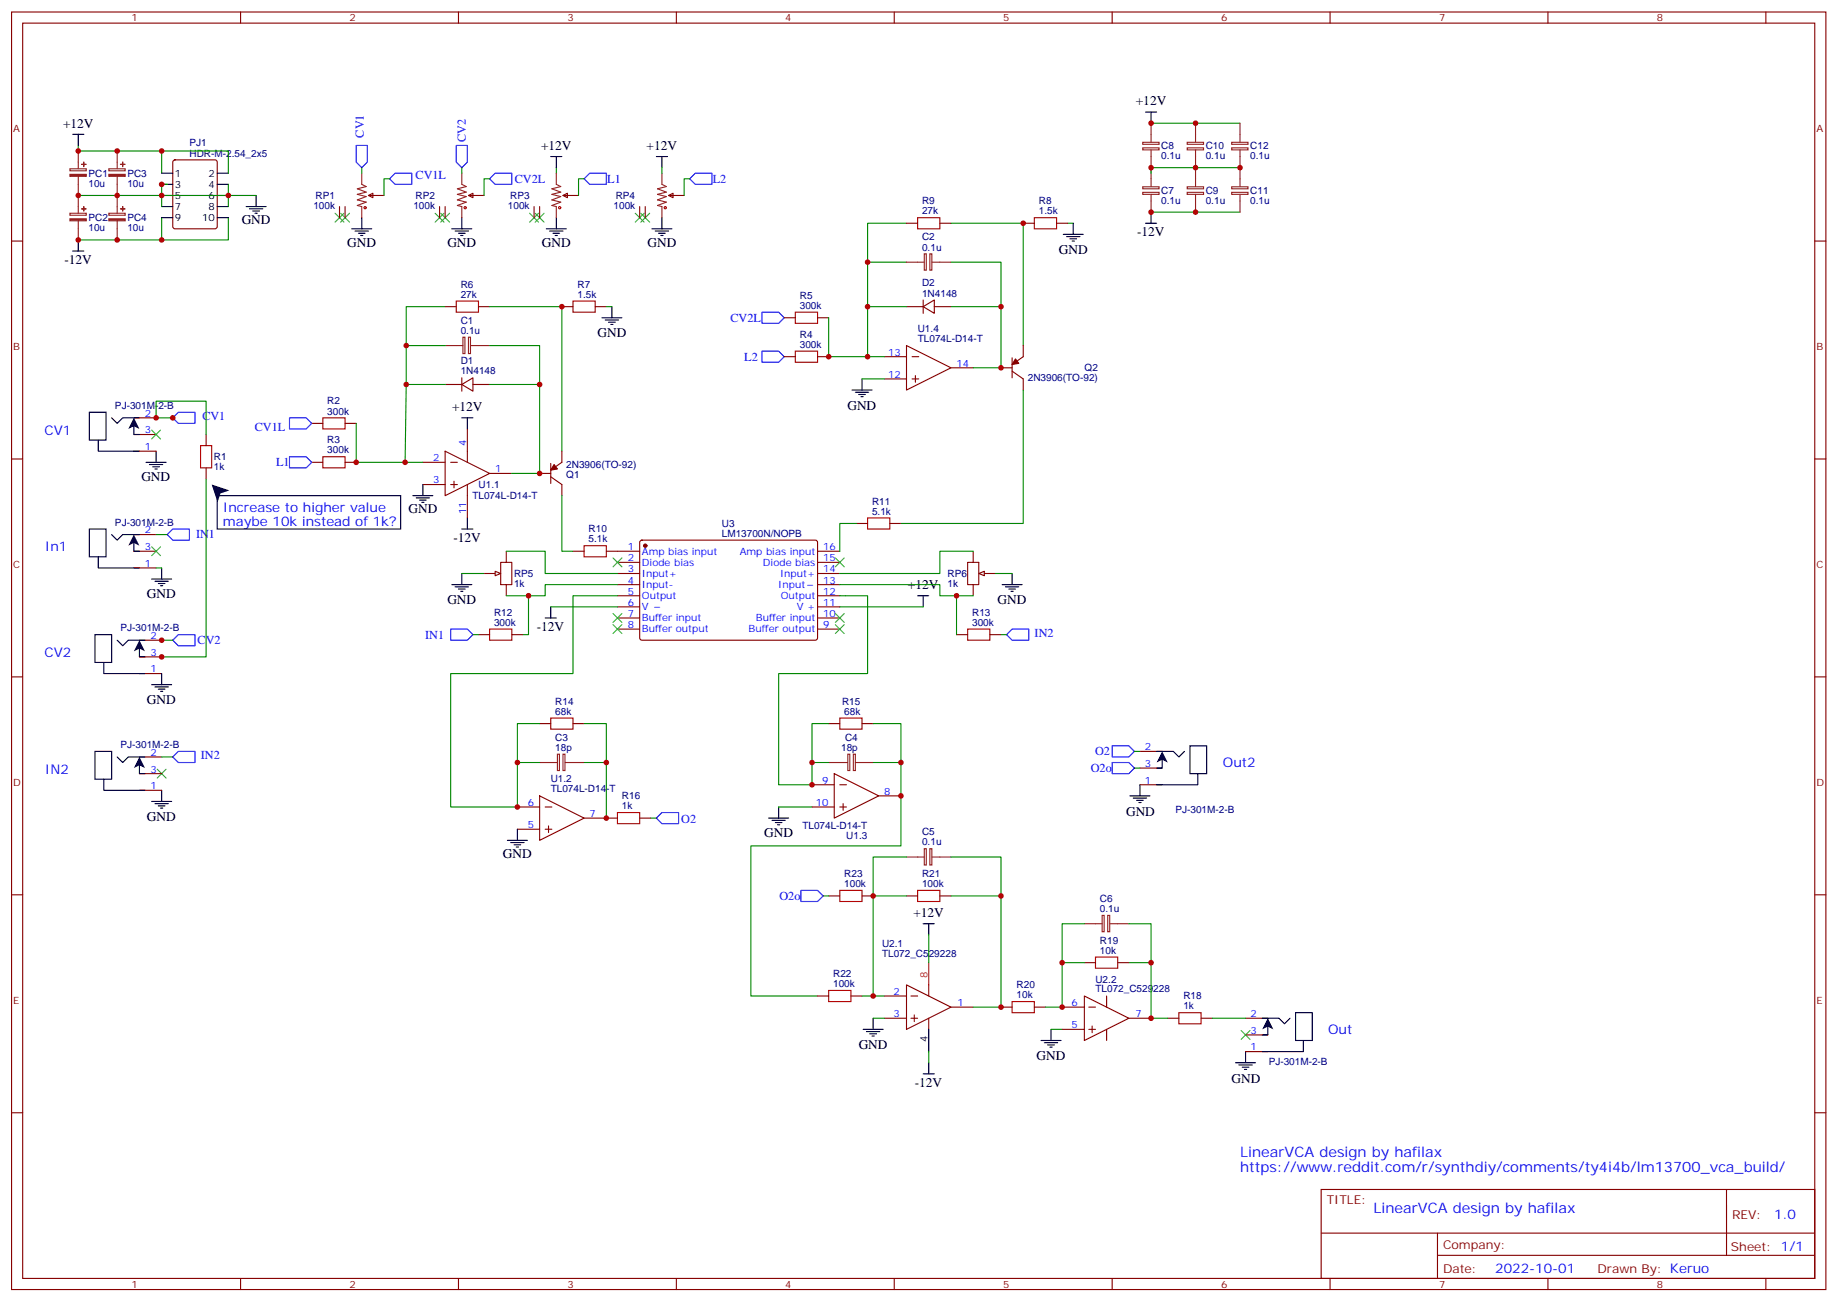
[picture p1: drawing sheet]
<svg xmlns="http://www.w3.org/2000/svg" width="583mm" height="413mm" viewBox="0 0 583 413" stroke-linecap="round" stroke-linejoin="round" font-family="sans-serif">
<g fill="none" stroke="#870000" stroke-width=".35">
<path d="M3.7 3.8h575.7v405.4h-575.7zM7.2 7.3h568.7v398.3h-568.7zM76.3 3.8v3.5M145.5 3.8v3.5M214.6 3.8v3.5M283.8 3.8v3.5M352.9 3.8v3.5M422.1 3.8v3.5M491.2 3.8v3.5M560.4 3.8v3.5M55.1 50.9l.4-.2h12.7l.7 .5v20.7l-.4 .6-13 .1-.6-.5-.1-20.7zM3.7 76.5h3.5"/>
<path d="M107.7 65.5v3.6M109.5 65.5v3.6M116.9 62l1.4-.7v1.4zM116.9 62h4.9M139.5 65.5v3.6M141.3 65.5v3.6M148.7 62l1.4-.7v1.4zM148.7 62h4.9M169.5 65.5v3.6M171.2 65.5v3.6M178.6 62l1.5-.7v1.4zM178.6 62h5"/>
<path d="M203 65.5v3.6M204.8 65.5v3.6M212.2 62l1.4-.7v1.4zM212.2 62h4.9M287.7 70.8h3.5M298.2 70.8h3.6M324.7 70.8h3.5M335.3 70.8h3.5M575.9 76.5h3.5M141.3 97.3h3.5M151.8 97.3h3.6M178.3 97.3h3.5"/>
<path d="M188.9 97.3h3.5M287.7 97.3h5.2M292.9 97.3l3.6-2.1v4.2zM292.9 95.2v4.2M296.5 97.3h5.3M146.5 119.9v4.2M248.8 113.2h3.6M248.8 100.8h3.6M259.4 113.2h3.6M259.4 100.8h3.6M280.6 113.2h7.1M287.7 109.6l14.1 7.1-14.1 7.1z"/>
<path d="M289.4 113.2h2.1M290.5 119.2v2.1M301.8 116.7h7M317.6 116.7h3.6M321.2 113.5v6.4M321.2 117.8l3.5 2.4v3.6M324.7 109.6v3.6l-3.5 2.4M42.5 132.6h7M42.5 137.9h7M65.4 137.9v3.5M98.9 134.3h3.5M109.5 134.3h3.5"/>
<path d="M141.3 122h5.2M146.5 122l3.6-2.1v4.2zM148.3 136.1v10.6M150.1 122h5.3M280.6 120.2h7.1M289.4 120.2h2.1M3.7 145.6h3.5M42.5 143.2h7M65.4 148.4v3.6M98.9 146.7h3.5M109.5 146.7h3.5M134.2 153.7h7.1"/>
<path d="M134.2 146.7h7.1M141.3 143.2l14.1 7-14.1 7.1zM143 153.7h2.1M143 146.7h2.1M144.1 152.7v2.1M148.3 153.7v10.6M155.4 150.2h7M171.2 150.2h3.6M174.8 147v6.4M174.8 151.3l3.5 2.4v3.6M178.3 143.2v3.5l-3.5 2.5M575.9 145.6h3.5"/>
<path d="M42.5 174.9h7M42.5 169.6h7M158.9 178.4h3.5v7.1h-3.5zM160.7 174.9v3.5M181.8 174.9h3.5M192.4 174.9h10.6M195.9 178.4h7.1M203.2 171.6l.5-.2h55.3l.4 .7v30.6l-.7 .4h-55.3l-.4-.7v-30.3zM259.4 174.9h7.1M259.4 178.4h7.1M271.8 166.1h3.5M282.4 166.1h3.5"/>
<path d="M42.5 180.2h7M153.6 182h3.5M160.7 185.5v3.5M195.9 182h7.1M195.9 185.5h7.1M195.9 189h7.1M195.9 192.5h7.1M195.9 196.1h7.1M195.9 199.6h7.1M259.4 182h7.1M259.4 185.5h7.1M259.4 189h7.1"/>
<path d="M259.4 192.5h7.1M259.4 196.1h7.1M259.4 199.6h7.1M3.7 214.8h3.5M44.2 213.7h7.1M44.2 203.1h7.1M44.2 208.4h7.1M575.9 214.8h3.5M361.7 238.4h7.1M44.2 250.8h7.1M44.2 240.2h7.1M44.2 245.5h7.1"/>
<path d="M164.2 256h7M171.2 252.5l14.1 7.1-14.1 7zM173 256h2.1M185.3 259.6h7.1M257.7 256h7M257.7 249h7M264.7 245.5l14.1 7-14.1 7.1zM266.5 256h2.1M266.5 249h2.1M267.5 255v2.1M278.8 252.5h7.1M361.7 249h7.1"/>
<path d="M361.7 243.7h7.1M164.2 263.1h7M173 263.1h2.1M174.1 262v2.2M3.7 283.9h3.5M575.9 283.9h3.5M280.6 316h7.1M287.7 312.5l14.1 7-14.1 7.1zM289.1 316h2.1M294.7 312.5v3.5M301.8 319.5h7M337 319.5h7.1"/>
<path d="M344.1 316l14.1 7.1-14.1 7zM345.5 319.5h2.1M351.2 316v3.5M280.6 323.1h7.1M289.1 323.1h2.1M290.1 322v2.1M294.7 323.1v3.5M337 326.6h7.1M345.5 326.6h2.1M346.6 325.5v2.2M351.2 326.6v3.5M358.2 323.1h7.1"/>
<path d="M395.3 323.1h7M395.3 333.7h7M395.3 328.4h7M3.7 353.1h3.5M575.9 353.1h3.5M419.2 377.4h156.7v28.2h-156.7zM547.9 377.4v20.9M419.3 391.2h156.4M456.2 398.3h119.5M456.2 391.2v14.2M76.3 405.6v3.6M145.5 405.6v3.6"/>
<path d="M214.6 405.6v3.6M283.8 405.6v3.6M352.9 405.6v3.6M422.1 405.6v3.6M491.2 405.6v3.6M560.4 405.6v3.6"/>
</g>
<g fill="none" stroke="#000" stroke-width=".35">
<path d="M23.1 42.6h3.5M24.8 42.6v3.5M51.3 55h3.5M51.3 58.5h3.5M68.9 55h3.6M68.9 58.5h3.6M174.8 49.7h3.5M176.5 49.7v3.5M208.3 49.7h3.5M210 49.7v3.5M23.1 79.7h3.5M24.8 76.1v3.6"/>
<path d="M51.3 62h3.5M51.3 65.5h3.5M51.3 69.1h3.5M68.9 62h3.6M68.9 65.5h3.6M68.9 69.1h3.6M78.1 65.5h6.4M79.2 66.3h4.2M80.2 67h2.1M80.9 67.7h.7M81.3 62v3.5M111.6 72.6h6.4"/>
<path d="M112.7 73.3h4.2M113.7 74h2.2M114.4 74.7h.7M114.8 69.1v3.5M143.4 72.6h6.3M144.4 73.3h4.3M145.5 74h2.1M146.2 74.7h.7M146.5 69.1v3.5M173.4 72.6h6.3M174.4 73.3h4.2M175.5 74h2.1"/>
<path d="M176.2 74.7h.7M176.5 69.1v3.5M206.9 72.6h6.3M207.9 73.3h4.3M209 74h2.1M209.7 74.7h.7M210 69.1v3.5M337.4 74.4h6.3M338.5 75.1h4.2M339.5 75.8h2.1M340.2 76.5h.7M340.6 70.8v3.6"/>
<path d="M194.2 97.3v3.5M191 100.8h6.3M192.1 101.5h4.2M193.1 102.2h2.1M193.8 102.9h.7M28.4 130.8h5.3v8.8h-5.3zM31.2 139.6v3.6h13M35.4 132.6l1.8 1.7 1.7-1.7h5.3M42.5 134.3v3.6h1.7M146.5 132.6h3.6M148.3 132.6v3.5M270.4 123.8h6.3"/>
<path d="M271.4 124.5h4.3M272.5 125.2h2.1M273.2 125.9h.7M273.5 120.2v3.6M46.4 146.7h6.3M47.4 147.4h4.2M48.5 148.1h2.1M49.2 148.8h.7M49.5 143.2v3.5M131 157.3h6.4M132.1 158h4.2M133.1 158.7h2.2"/>
<path d="M133.8 159.4h.7M134.2 153.7v3.6M28.4 167.9h5.3v8.8h-5.3zM31.2 176.7v3.5h13M35.4 169.6l1.8 1.8 1.7-1.8h5.3M42.5 171.4v3.5h1.7M146.5 167.9h3.6M148.3 164.3v3.6M48.1 183.7h6.4M49.2 184.4h4.2M50.2 185.1h2.2M50.9 185.8h.7"/>
<path d="M51.3 180.2v3.5M173 196.1h3.5M174.8 192.5v3.6M291.2 189h3.5M292.9 189v3.5M30.1 201.4h5.3v8.8h-5.3zM32.9 210.2v3.5h13.1M37.2 203.1l1.7 1.8 1.8-1.8h5.3M44.2 204.9v3.5h1.8M48.1 217.2h6.4M49.2 217.9h4.2M50.2 218.7h2.2"/>
<path d="M50.9 219.4h.7M51.3 213.7v3.5M30.1 238.4h5.3v8.8h-5.3zM367 238.4h5.3l1.8 1.8 1.7-1.8M377.6 236.6h5.3v8.9h-5.3zM32.9 247.2v3.6h13.1M37.2 240.2l1.7 1.7 1.8-1.7h5.3M44.2 241.9v3.6h1.8M48.1 254.3h6.4M49.2 255h4.2M50.2 255.7h2.2M50.9 256.4h.7"/>
<path d="M51.3 250.8v3.5M243.9 259.6h6.4M247.1 256v3.6M358.6 252.5h6.3M359.6 253.2h4.3M360.7 253.9h2.1M361.4 254.6h.7M361.7 249v3.5M368.8 240.2v3.5h-1.8M380.1 245.5v3.5h-13.1M161 266.6h6.4M162.1 267.3h4.2"/>
<path d="M163.1 268h2.1M163.8 268.7h.7M164.2 263.1v3.5M245 260.3h4.2M246 261h2.1M246.7 261.7h.7M292.9 293.1h3.6M294.7 293.1v3.5M273.9 326.6h6.3M275 327.3h4.2M276 328h2.1M276.7 328.7h.7"/>
<path d="M277.1 323.1v3.5M294.7 326.6v7.1M294.7 337.2v3.5M330.3 330.1h6.4M331.4 330.8h4.2M332.5 331.5h2.1M333.2 332.2h.7M333.5 326.6v3.5M392.1 337.2h6.3M393.1 337.9h4.3M394.2 338.6h2.1M394.9 339.3h.7"/>
<path d="M395.3 333.7v3.5M400.5 323.1h5.3l1.8 1.7 1.8-1.7M402.3 324.8v3.6h-1.8M411.1 321.3h5.3v8.8h-5.3zM413.6 330.1v3.6h-13.1M292.9 340.7h3.6"/>
</g>
<path d="M294.7 305.4v7.1" fill="none" stroke="#f00" stroke-width=".35"/>
<g fill="#870000" stroke="#870000" stroke-width=".35">
<path d="M175.8 147.4l1.1 1.4-2.1 .4z"/>
<path d="M322.2 113.9l1.1 1.4-2.1 .3z"/>
<circle cx="204.8" cy="173.1" r=".53"/>
</g>
<g fill="none" stroke="#8c2424" stroke-width=".35">
<path d="M22.2 53.6h5.2v.6h-5.2zM24.8 47.9v5.7M24.8 56v11.7M34.5 53.6h5.2v.6h-5.2zM37.2 47.9v5.7M37.2 56v11.7M114.8 55v3.5l1.4 .7-2.8 .7 2.8 1.1-2.8 .7 2.8 .7-2.8 1 2.8 .7-2.8 1.1 1.4 .3v3.6M146.5 55v3.5l1.5 .7-2.9 .7 2.9 1.1-2.9 .7 2.9 .7-2.9 1 2.9 .7-2.9 1.1 1.4 .3v3.6M176.5 55v3.5l1.4 .7-2.8 .7 2.8 1.1-2.8 .7 2.8 .7-2.8 1 2.8 .7-2.8 1.1 1.4 .3v3.6M210 55v3.5l1.5 .7-2.9 .7 2.9 1.1-2.9 .7 2.9 .7-2.9 1 2.9 .7-2.9 1.1 1.4 .3v3.6M22.2 67.7h5.2v.6h-5.2zM24.8 70.1v6"/>
<path d="M34.5 67.7h5.2v.6h-5.2zM37.2 70.1v6M287.7 83.2h5.6M293.3 80.5h.6v5.2h-.6zM295.1 80.5h.6v5.2h-.6zM295.8 83.2h6M141.3 109.6h5.6M146.9 107h.6v5.2h-.6zM148.7 107h.6v5.2h-.6zM149.4 109.6h6"/>
</g>
<g fill="#8c2424" stroke="#8c2424" stroke-width=".35">
<path d="M34.5 69.4h5.2v.7h-5.2z"/>
<path d="M38.2 66.3h1.5z"/>
<path d="M38.9 65.5v1.5z"/>
<path d="M34.5 55.3h5.2v.7h-5.2z"/>
<path d="M38.2 52.1l1.5 .1z"/>
<path d="M38.9 51.4v1.4z"/>
<path d="M22.2 55.3h5.2v.7h-5.2z"/>
<path d="M25.9 52.1l1.4 .1z"/>
<path d="M26.6 51.4v1.4z"/>
<path d="M22.2 69.4h5.2v.7h-5.2z"/>
<path d="M25.9 66.3h1.4z"/>
<path d="M26.6 65.5v1.5z"/>
</g>
<g fill="none" stroke="#008700" stroke-width=".35">
<path d="M24.8 46.1v1.8h47.7v7.1M51.3 47.9v7.1M53.1 58.5h-1.8v7M72.5 58.5v7M114.8 53.2v1.8M123.6 56.7h-1.8v5.3M146.5 53.2v1.8M155.4 56.7h-1.8v5.3M176.5 53.2v1.8M185.3 56.7h-1.7v5.3M210 53.2v1.8M218.9 56.7h-1.8v5.3"/>
<path d="M24.8 62h56.5M51.3 69.1v7M72.5 69.1v7h-47.7M287.7 70.8h-12.4v12.4M301.8 70.8h22.9v38.8M338.8 70.8h1.8M141.3 97.3h-12.4v12.3M155.4 97.3h22.9v45.9M192.4 97.3h1.8M275.3 97.3h12.4M287.7 83.2h-12.4v30M301.8 83.2h15.8v33.5h-8.8"/>
<path d="M301.8 97.3h15.8M141.3 109.6h-12.4v12.4M155.4 109.6h15.8v12.4M263 100.8v12.4h17.6M54.8 132.6h-5.3v-5.3h15.9v10.6M113 134.3v12.4h21.2M141.3 122h-12.4l-.3 24.7M155.4 122h15.8v28.2h-8.8M273.5 120.2h7.1M324.7 123.8v42.3h-38.8M65.4 152v56.4h-14.1M178.3 157.3v17.6h3.5"/>
<path d="M49.5 169.6h3.6M271.8 166.1h-5.3v8.8M174.8 192.5h21.1M266.5 192.5h26.4M51.3 203.1h3.5M51.3 240.2h3.5M247.1 256h10.6M294.7 296.6v8.8M277.1 323.1h3.5M294.7 333.7v3.5M333.5 326.6h3.5"/>
</g>
<g fill="none" stroke="#3c3" stroke-width=".35">
<path d="M106.3 67.7l2.8 2.8M108.1 67.7l2.8 2.8M109.1 67.7l-2.8 2.8M110.9 67.7l-2.8 2.8M138.1 67.7l2.8 2.8M139.8 67.7l2.9 2.8M140.9 67.7l-2.8 2.8M142.7 67.7l-2.9 2.8M168.1 67.7l2.8 2.8M169.8 67.7l2.8 2.8M170.9 67.7l-2.8 2.8M172.6 67.7l-2.8 2.8"/>
<path d="M201.6 67.7l2.8 2.8M203.3 67.7l2.9 2.8M204.4 67.7l-2.8 2.8M206.2 67.7l-2.9 2.8M48.1 136.5l2.8 2.8M50.9 136.5l-2.8 2.8M48.1 173.5l2.8 2.8M50.9 173.5l-2.8 2.8M49.9 244.1l2.8 2.8M52.7 244.1l-2.8 2.8M393.8 327l2.9 2.8M396.7 327l-2.9 2.8"/>
</g>
<g fill="none" stroke="#a10000" stroke-width=".35">
<path d="M291.2 69.1h7v3.5h-7zM328.2 69.1h7.1v3.5h-7.1zM144.8 95.5h7v3.6h-7zM181.8 95.5h7.1v3.6h-7.1zM252.4 99.1h7v3.5h-7zM252.4 111.4h7v3.5h-7zM102.4 132.6h7.1v3.5h-7.1zM63.6 141.4h3.6v7h-3.6zM102.4 144.9h7.1v3.5h-7.1zM185.3 173.1h7.1v3.6h-7.1zM275.3 164.3h7.1v3.6h-7.1z"/>
<circle cx="115.9" cy="65.9" r=".35"/>
<circle cx="147.6" cy="65.9" r=".35"/>
<circle cx="177.6" cy="65.9" r=".35"/>
<circle cx="211.1" cy="65.9" r=".35"/>
</g>
<g fill="none" stroke="#00f" stroke-width=".35">
<path d="M113 46.1h3.6v5.3l-1.8 1.8-1.8-1.8zM125.4 55h5.3v3.5h-5.3l-1.8-1.8zM144.8 46.1h3.5v5.3l-1.8 1.8-1.7-1.8zM157.1 55h5.3v3.5h-5.3l-1.7-1.8zM187.1 55h5.3v3.5h-5.3l-1.8-1.8zM220.6 55h5.3v3.5h-5.3l-1.7-1.8zM241.8 99.1h5.3l1.7 1.7-1.7 1.8h-5.3zM241.8 111.4h5.3l1.7 1.8-1.7 1.7h-5.3zM56.6 130.8h5.3v3.5h-5.3l-1.8-1.7zM91.9 132.6h5.3l1.7 1.7-1.7 1.8h-5.3zM91.9 144.9h5.3l1.7 1.8-1.7 1.7h-5.3zM54.8 167.9h5.3v3.5h-5.3l-1.7-1.8z"/>
<path d="M56.6 201.4h5.3v3.5h-5.3l-1.8-1.8zM56.6 238.4h5.3v3.5h-5.3l-1.8-1.7zM352.9 236.6h5.3l1.8 1.8-1.8 1.8h-5.3z"/>
</g>
<path d="M42.5 132.6l1.7 3.5-1.7-.9-1.8 .9zM42.5 169.6l1.7 3.5-1.7-.8-1.8 .8zM44.2 203.1l1.8 3.6-1.8-.9-1.7 .9zM368.8 238.4l1.8 3.5-1.8-.8-1.8 .8zM44.2 240.2l1.8 3.5-1.8-.9-1.7 .9zM402.3 323.1l1.8 3.5-1.8-.9-1.8 .9z" fill="#000"/>
<path d="M157.1 181.3l1.8 .7-1.8 .7z" fill="#f0f0f0" stroke="#870000" stroke-width=".35"/>
<path d="M143.4 185.5h6.3M144.4 186.2h4.3M145.5 186.9h2.1M146.2 187.6h.7M146.5 182v3.5" fill="none" stroke="#000" stroke-width=".35"/>
<path d="M160.7 174.9h12.3v7.1h22.9M146.5 182h7.1M195.9 185.5h-22.9v3.5h-12.3" fill="none" stroke="#008700" stroke-width=".35"/>
<path d="M143 199.6h5.3l1.8 1.8-1.8 1.7h-5.3z" fill="none" stroke="#00f" stroke-width=".35"/>
<path d="M307.1 178.4h3.5v7.1h-3.5zM308.8 174.9v3.5M308.8 185.5v3.5M312.3 182h3.6" fill="none" stroke="#870000" stroke-width=".35"/>
<path d="M310.6 182l1.7-.7v1.4z" fill="#f0f0f0" stroke="#870000" stroke-width=".35"/>
<path d="M363.5 35.6h3.5M365.3 35.6v3.5M363.5 70.8h3.5M365.3 67.3v3.5M68.9 157.3h58.2v10.6h-58.2zM318 185.5h6.3M319.1 186.2h4.2M320.1 186.9h2.1M320.8 187.6h.7M321.2 182v3.5" fill="none" stroke="#000" stroke-width=".35"/>
<g fill="none" stroke="#008700" stroke-width=".35">
<path d="M365.3 39.1h28.2M393.5 53.2h-28.2v1.8M365.3 67.3h28.2M308.8 174.9h-10.6v7.1h-31.7M49.5 180.2h1.8M167.7 189v12.4h-1.8M195.9 189h-14.1v24.7h-38.8v42.3h21.2v-14.1h7M266.5 185.5h31.7v3.5h10.6M266.5 189h8.8v24.7h-28.2v35.3h10.6v-19.4h5.3M303.5 189v12.4M315.9 182h5.3M150.1 201.4h1.7"/>
<path d="M317.6 201.4h1.8M171.2 229.6h-7v12.3M185.3 229.6h7.1v30M277.1 229.6h8.8v12.3M360 238.4h1.7M185.3 241.9h7.1M206.5 259.6h1.8M257.7 241.9h5.3M277.1 241.9h8.8v26.5h-47.6v47.6h21.1M360 243.7h1.7M287.7 271.9h-10.6v12.4M301.8 271.9h15.8v12.4"/>
<path d="M261.2 284.3h1.8M287.7 284.3h-10.6v31.7M301.8 284.3h15.8v35.2h-8.8M344.1 293.1h-7.1v12.3M358.2 293.1h7.1v12.3M273.5 316h7.1M344.1 305.4h-7.1v14.1h-5.2M358.2 305.4h7.1v17.7h5.3M384.7 323.1h10.6"/>
</g>
<path d="M155.4 199.6h7v3.5h-7zM307.1 199.6h7v3.5h-7zM174.8 227.8h7v3.6h-7zM266.5 227.8h7v3.6h-7zM195.9 257.8h7.1v3.5h-7.1zM266.5 282.5h7v3.5h-7zM291.2 282.5h7v3.5h-7zM263 314.3h7v3.5h-7zM321.2 317.8h7v3.5h-7zM347.6 303.7h7.1v3.5h-7.1zM374.1 321.3h7v3.5h-7z" fill="none" stroke="#a10000" stroke-width=".35"/>
<g fill="none" stroke="#870000" stroke-width=".35">
<path d="M151.8 201.4h3.6M162.4 201.4h3.5M303.5 201.4h3.6M314.1 201.4h3.5M171.2 229.6h3.6M181.8 229.6h3.5M263 229.6h3.5M273.5 229.6h3.6M192.4 259.6h3.5M203 259.6h3.5M263 284.3h3.5M273.5 284.3h3.6"/>
<path d="M287.7 284.3h3.5M298.2 284.3h3.6M259.4 316h3.6M270 316h3.5M317.6 319.5h3.6M328.2 319.5h3.6M344.1 305.4h3.5M354.7 305.4h3.5M370.6 323.1h3.5M381.1 323.1h3.6"/>
</g>
<path d="M321.2 199.6h5.3v3.5h-5.3l-1.8-1.7zM208.3 259.6l1.7-1.8h5.3v3.5h-5.3zM352.9 241.9h5.3l1.8 1.8-1.8 1.8h-5.3zM254.1 282.5h5.3l1.8 1.8-1.8 1.7h-5.3z" fill="none" stroke="#00f" stroke-width=".35"/>
<g fill="none" stroke="#8c2424" stroke-width=".35">
<path d="M365.3 39.1v6M379.4 39.1v6M393.5 39.1v6M362.6 59.3h5.2v.6h-5.2zM362.6 45.2h5.2v.6h-5.2zM362.6 46.9h5.2v.7h-5.2zM365.3 47.6v11.6M376.7 59.3h5.2v.6h-5.2zM376.7 45.2h5.2v.6h-5.2zM376.7 46.9h5.2v.7h-5.2zM379.4 47.6v11.6M390.8 59.3h5.2v.6h-5.2z"/>
<path d="M390.8 45.2h5.2v.6h-5.2zM390.8 46.9h5.2v.7h-5.2zM393.5 47.6v11.6M362.6 61h5.2v.7h-5.2zM365.3 61.7v5.6M376.7 61h5.2v.7h-5.2zM379.4 61.7v5.6M390.8 61h5.2v.7h-5.2zM393.5 61.7v5.6M176.9 239.3h.6v5.2h-.6zM178.6 239.3h.7v5.2h-.7zM269 239.3h.7v5.2h-.7z"/>
<path d="M270.8 239.3h.6v5.2h-.6zM171.2 241.9h5.7M179.4 241.9h5.9M263 241.9h6M271.4 241.9h5.7M287.7 271.9h5.6M293.3 269.3h.6v5.2h-.6zM295.1 269.3h.6v5.2h-.6zM295.8 271.9h6M344.1 293.1h5.6M349.7 290.4h.7v5.2h-.7zM351.5 290.4h.6v5.2h-.6z"/>
<path d="M352.2 293.1h6"/>
</g>
<path d="M194.5 177l2.8 2.8M197.3 177l-2.8 2.8M265.1 177l2.8 2.8M267.9 177l-2.8 2.8M194.5 194.7l2.8 2.8M194.5 198.2l2.8 2.8M197.3 194.7l-2.8 2.8M197.3 198.2l-2.8 2.8M265.1 198.2l2.8 2.8M265.1 194.7l2.8 2.8M267.9 198.2l-2.8 2.8M267.9 194.7l-2.8 2.8" fill="none" stroke="#3c3" stroke-width=".35"/>
<path d="M67.2 153.7l5.6 1.9-2.8 .9-1 2.9z" fill="#000"/>
<g fill="#c00">
<circle cx="37.2" cy="76.1" r=".88"/>
<circle cx="37.2" cy="62" r=".88"/>
<circle cx="37.2" cy="47.9" r=".88"/>
<circle cx="24.8" cy="76.1" r=".88"/>
<circle cx="24.8" cy="62" r=".88"/>
<circle cx="24.8" cy="47.9" r=".88"/>
<circle cx="51.3" cy="76.1" r=".88"/>
<circle cx="51.3" cy="47.9" r=".88"/>
<circle cx="72.5" cy="62" r=".88"/>
<circle cx="51.3" cy="58.5" r=".88"/>
<circle cx="51.3" cy="62" r=".88"/>
<circle cx="113" cy="146.7" r=".88"/>
<circle cx="263" cy="113.2" r=".88"/>
<circle cx="128.6" cy="146.7" r=".88"/>
<circle cx="128.9" cy="122" r=".88"/>
<circle cx="128.9" cy="109.6" r=".88"/>
<circle cx="171.2" cy="122" r=".88"/>
<circle cx="275.3" cy="83.2" r=".88"/>
<circle cx="275.3" cy="113.2" r=".88"/>
<circle cx="275.3" cy="97.3" r=".88"/>
<circle cx="317.6" cy="97.3" r=".88"/>
<circle cx="171.2" cy="150.2" r=".88"/>
<circle cx="178.3" cy="97.3" r=".88"/>
<circle cx="324.7" cy="70.8" r=".88"/>
<circle cx="317.6" cy="116.7" r=".88"/>
<circle cx="167.7" cy="189" r=".88"/>
<circle cx="303.5" cy="189" r=".88"/>
<circle cx="257.7" cy="241.9" r=".88"/>
<circle cx="285.9" cy="241.9" r=".88"/>
<circle cx="192.4" cy="241.9" r=".88"/>
<circle cx="164.2" cy="241.9" r=".88"/>
<circle cx="164.2" cy="256" r=".88"/>
<circle cx="257.7" cy="249" r=".88"/>
<circle cx="192.4" cy="259.6" r=".88"/>
<circle cx="277.1" cy="316" r=".88"/>
<circle cx="337" cy="319.5" r=".88"/>
<circle cx="365.3" cy="323.1" r=".88"/>
<circle cx="337" cy="305.4" r=".88"/>
<circle cx="365.3" cy="305.4" r=".88"/>
<circle cx="317.6" cy="284.3" r=".88"/>
<circle cx="277.1" cy="284.3" r=".88"/>
<circle cx="285.9" cy="252.5" r=".88"/>
<circle cx="317.6" cy="319.5" r=".88"/>
<circle cx="54.8" cy="132.6" r=".88"/>
<circle cx="49.5" cy="132.6" r=".88"/>
<circle cx="51.3" cy="203.1" r=".88"/>
<circle cx="51.3" cy="208.4" r=".88"/>
<circle cx="365.3" cy="67.3" r=".88"/>
<circle cx="379.4" cy="53.2" r=".88"/>
<circle cx="365.3" cy="53.2" r=".88"/>
<circle cx="365.3" cy="39.1" r=".88"/>
<circle cx="379.4" cy="39.1" r=".88"/>
<circle cx="379.4" cy="67.3" r=".88"/>
<circle cx="393.5" cy="53.2" r=".88"/>
</g>
<g font-size="4.6" fill="#00f">
<text x="393.5" y="367.2">LinearVCA design by hafilax</text>
<text x="393.5" y="371.8">https://www.reddit.com/r/synthdiy/comments/ty4i4b/lm13700_vca_build/</text>
<text x="435.8" y="384.8">LinearVCA design by hafilax</text>
</g>
<g font-size="4.2">
<text x="360.4" y="33.5">+12V</text>
<text x="20" y="40.5">+12V</text>
<text x="171.7" y="47.6">+12V</text>
<text x="205.2" y="47.6">+12V</text>
<text x="76.7" y="71.2">GND</text>
<text x="360.9" y="74.9">-12V</text>
<text x="20.4" y="83.7">-12V</text>
<text x="110.2" y="78.2">GND</text>
<text x="142" y="78.2">GND</text>
<text x="172" y="78.2">GND</text>
<text x="205.5" y="78.2">GND</text>
<text x="336" y="80.4">GND</text>
<text x="189.6" y="106.9">GND</text>
<text x="143.5" y="130.5">+12V</text>
<text x="268.9" y="129.9">GND</text>
<text x="44.9" y="152.7">GND</text>
<text x="129.6" y="162.9">GND</text>
<text x="143.9" y="171.9">-12V</text>
<text x="46.6" y="189.8">GND</text>
<text x="142" y="191.6">GND</text>
<text x="288.1" y="186.9">+12V</text>
<text x="316.6" y="191.6">GND</text>
<text x="170.4" y="200.1">-12V</text>
<text x="46.6" y="223.3">GND</text>
<text x="46.6" y="260.3">GND</text>
<text x="357.3" y="258.9">GND</text>
<text x="242.5" y="265.7">GND</text>
<text x="159.6" y="272.3">GND</text>
<text x="289.9" y="291">+12V</text>
<text x="272.5" y="332.7">GND</text>
<text x="328.9" y="336.2">GND</text>
<text x="290.3" y="344.8">-12V</text>
<text x="390.8" y="343.6">GND</text>
</g>
<g font-size="4.2" fill="#00f">
<text x="14.1" y="137.9">CV1</text>
<text x="70.7" y="162.6">Increase to higher value</text>
<text x="70.7" y="166.8">maybe 10k instead of 1k?</text>
<text x="14.2" y="174.9">In1</text>
<text x="14.1" y="208.4">CV2</text>
<text x="14.2" y="245.5">IN2</text>
<text x="388.1" y="243.4">Out2</text>
<text x="421.5" y="328.1">Out</text>
<text x="563" y="386.7">1.0</text>
<text x="474.5" y="404">2022-10-01</text>
</g>
<g font-size="3.9" fill="#00f">
<text x="115.4" y="43.6" transform="rotate(-90 115.4 43.6)">CV1</text>
<text x="147.8" y="45.1" transform="rotate(-90 147.8 45.1)">CV2</text>
<text x="131.9" y="56.9">CV1L</text>
<text x="163.4" y="58">CV2L</text>
<text x="192.7" y="58">L1</text>
<text x="226.2" y="58">L2</text>
<text x="231.8" y="102.1">CV2L</text>
<text x="236.2" y="114.5">L2</text>
<text x="64.2" y="133.2">CV1</text>
<text x="80.8" y="136.6">CV1L</text>
<text x="87.6" y="147.9">L1</text>
<text x="62.2" y="170.8">IN1</text>
<text x="134.9" y="202.7">IN1</text>
<text x="328.3" y="202">IN2</text>
<text x="62.7" y="204.4">CV2</text>
<text x="347.5" y="239.4">O2</text>
<text x="63.7" y="240.8">IN2</text>
<text x="346.1" y="244.9">O2o</text>
<text x="216.2" y="261">O2</text>
<text x="247.3" y="285.5">O2o</text>
</g>
<g font-size="3.9" fill="#800">
<text x="421" y="382">TITLE:</text>
<text x="549.6" y="386.7">REV:</text>
<text x="457.9" y="396.2">Company:</text>
<text x="549.3" y="396.8">Sheet: 1/1</text>
<text x="457.9" y="403.9">Date:</text>
<text x="506.9" y="403.9">Drawn By: Keruo</text>
</g>
<g font-size="3.2" fill="#800">
<text x="41.8" y="6.8">1</text>
<text x="110.9" y="6.8">2</text>
<text x="180.1" y="6.8">3</text>
<text x="249.2" y="6.8">4</text>
<text x="318.3" y="6.8">5</text>
<text x="387.5" y="6.8">6</text>
<text x="456.6" y="6.8">7</text>
<text x="525.8" y="6.8">8</text>
<text x="4.2" y="41.9">A</text>
<text x="576.4" y="41.9">A</text>
<text x="4.2" y="111.1">B</text>
<text x="576.4" y="111.1">B</text>
<text x="4.2" y="180.2">C</text>
<text x="576.4" y="180.2">C</text>
<text x="4.2" y="249.3">D</text>
<text x="576.4" y="249.3">D</text>
<text x="4.2" y="318.5">E</text>
<text x="576.4" y="318.5">E</text>
<text x="41.8" y="408.6">1</text>
<text x="110.9" y="408.6">2</text>
<text x="180.1" y="408.6">3</text>
<text x="249.2" y="408.6">4</text>
<text x="318.3" y="408.6">5</text>
<text x="387.5" y="408.6">6</text>
<text x="456.6" y="408.6">7</text>
<text x="525.8" y="408.6">8</text>
</g>
<g font-size="3.2" fill="#000080">
<text x="60.1" y="46.4">PJ1</text>
<text x="368.5" y="47.3">C8</text>
<text x="382.6" y="47.3">C10</text>
<text x="396.7" y="47.3">C12</text>
<text x="60.1" y="49.7">HDR-M-2.54_2x5</text>
<text x="368.5" y="50.5">0.1u</text>
<text x="382.6" y="50.5">0.1u</text>
<text x="396.7" y="50.5">0.1u</text>
<text x="28.1" y="59.3">10u</text>
<text x="28.1" y="56.1">PC1</text>
<text x="40.4" y="59.3">10u</text>
<text x="40.4" y="56.1">PC3</text>
<text x="100.2" y="63.2">RP1</text>
<text x="131.9" y="63.2">RP2</text>
<text x="161.9" y="63.2">RP3</text>
<text x="195.4" y="63.2">RP4</text>
<text x="292.6" y="64.8">R9</text>
<text x="329.6" y="64.8">R8</text>
<text x="368.5" y="64.6">0.1u</text>
<text x="368.5" y="61.4">C7</text>
<text x="382.6" y="64.6">0.1u</text>
<text x="382.6" y="61.4">C9</text>
<text x="396.7" y="64.6">0.1u</text>
<text x="396.7" y="61.4">C11</text>
<text x="28.1" y="70.2">PC2</text>
<text x="40.4" y="70.2">PC4</text>
<text x="99.4" y="66.4">100k</text>
<text x="131.2" y="66.4">100k</text>
<text x="161.2" y="66.4">100k</text>
<text x="194.7" y="66.4">100k</text>
<text x="292.6" y="68">27k</text>
<text x="329.6" y="68">1.5k</text>
<text x="28.1" y="73.4">10u</text>
<text x="40.4" y="73.4">10u</text>
<text x="292.6" y="76.3">C2</text>
<text x="292.6" y="79.5">0.1u</text>
<text x="146.2" y="94.5">27k</text>
<text x="146.2" y="91.3">R6</text>
<text x="183.2" y="94.5">1.5k</text>
<text x="183.2" y="91.3">R7</text>
<text x="253.8" y="94.8">R5</text>
<text x="292.6" y="94.1">1N4148</text>
<text x="292.6" y="90.9">D2</text>
<text x="253.8" y="98">300k</text>
<text x="146.2" y="105.9">0.1u</text>
<text x="146.2" y="102.8">C1</text>
<text x="253.8" y="107.2">R4</text>
<text x="291.2" y="105.4">U1.4</text>
<text x="253.8" y="110.3">300k</text>
<text x="291.2" y="108.6">TL074L-D14-T</text>
<text x="146.2" y="118.8">1N4148</text>
<text x="146.2" y="115.6">D1</text>
<text x="344.2" y="117.8">Q2</text>
<text x="326.2" y="121">2N3906(TO-92)</text>
<text x="36.5" y="129.8">PJ-301M-2-B</text>
<text x="103.9" y="131.5">300k</text>
<text x="103.9" y="128.3">R2</text>
<text x="103.9" y="143.9">300k</text>
<text x="103.9" y="140.7">R3</text>
<text x="67.9" y="149.2">1k</text>
<text x="67.9" y="146">R1</text>
<text x="179.7" y="148.4">2N3906(TO-92)</text>
<text x="151.9" y="154.9">U1.1</text>
<text x="179.7" y="151.5">Q1</text>
<text x="149.9" y="158.4">TL074L-D14-T</text>
<text x="276.7" y="160.1">R11</text>
<text x="36.5" y="166.8">PJ-301M-2-B</text>
<text x="229" y="167.1">U3</text>
<text x="276.7" y="163.3">5.1k</text>
<text x="186.8" y="172.1">5.1k</text>
<text x="186.8" y="168.9">R10</text>
<text x="229" y="170.2">LM13700N/NOPB</text>
<text x="163.1" y="183.1">RP5</text>
<text x="300.7" y="183">RP6</text>
<text x="163.1" y="186.3">1k</text>
<text x="300.7" y="186.2">1k</text>
<text x="156.8" y="195.4">R12</text>
<text x="308.5" y="195.4">R13</text>
<text x="38.3" y="200.3">PJ-301M-2-B</text>
<text x="156.8" y="198.5">300k</text>
<text x="308.5" y="198.5">300k</text>
<text x="176.2" y="226.8">68k</text>
<text x="176.2" y="223.5">R14</text>
<text x="267.2" y="223.5">R15</text>
<text x="267.9" y="226.8">68k</text>
<text x="38.3" y="237.3">PJ-301M-2-B</text>
<text x="176.2" y="238.2">18p</text>
<text x="176.2" y="235">C3</text>
<text x="266.9" y="238.2">18p</text>
<text x="268.2" y="235">C4</text>
<text x="174.8" y="251.4">TL074L-D14-T</text>
<text x="174.8" y="248.2">U1.2</text>
<text x="197.4" y="256.8">1k</text>
<text x="197.4" y="253.6">R16</text>
<text x="373" y="257.8">PJ-301M-2-B</text>
<text x="254.6" y="263.1">TL074L-D14-T</text>
<text x="268.5" y="266.3">U1.3</text>
<text x="292.6" y="268.2">0.1u</text>
<text x="292.6" y="265">C5</text>
<text x="267.9" y="281.4">100k</text>
<text x="267.9" y="278.3">R23</text>
<text x="292.6" y="281.4">100k</text>
<text x="292.6" y="278.3">R21</text>
<text x="349.1" y="286.2">C6</text>
<text x="349.1" y="289.4">0.1u</text>
<text x="349" y="299.4">R19</text>
<text x="279.9" y="303.7">TL072_C529228</text>
<text x="279.9" y="300.5">U2.1</text>
<text x="349" y="302.6">10k</text>
<text x="264.4" y="310">R22</text>
<text x="347.6" y="311.7">U2.2</text>
<text x="264.4" y="313.2">100k</text>
<text x="322.6" y="316.7">10k</text>
<text x="322.6" y="313.5">R20</text>
<text x="347.6" y="314.9">TL072_C529228</text>
<text x="375.5" y="317.1">R18</text>
<text x="375.5" y="320.3">1k</text>
<text x="402.6" y="337.9">PJ-301M-2-B</text>
</g>
<g font-size="3.2">
<text x="55.5" y="56">1</text>
<text x="55.5" y="59.5">3</text>
<text x="66.2" y="56">2</text>
<text x="66.2" y="59.5">4</text>
<text x="55.5" y="63.1">5</text>
<text x="66.2" y="63.1">6</text>
<text x="55.5" y="66.6">7</text>
<text x="55.5" y="70.1">9</text>
<text x="64.2" y="70.1">10</text>
<text x="66.2" y="66.6">8</text>
<text x="294.4" y="330.7" transform="rotate(-90 294.4 330.7)">4</text>
</g>
<g font-size="3.2" fill="#00f">
<text x="281.9" y="112.8">13</text>
<text x="281.9" y="119.9">12</text>
<text x="303.5" y="116.3">14</text>
<text x="46" y="132.2">2</text>
<text x="46" y="137.5">3</text>
<text x="46" y="142.8">1</text>
<text x="148" y="141.4" transform="rotate(-90 148 141.4)">4</text>
<text x="137.5" y="146.3">2</text>
<text x="157.1" y="149.9">1</text>
<text x="137.5" y="153.4">3</text>
<text x="148" y="163.1" transform="rotate(-90 148 163.1)">11</text>
<text x="46" y="169.3">2</text>
<text x="46" y="179.8">1</text>
<text x="46" y="174.6">3</text>
<text x="199.2" y="174.6">1</text>
<text x="199.2" y="178.1">2</text>
<text x="203.7" y="176">Amp bias input</text>
<text x="203.7" y="179.5">Diode bias</text>
<text x="234.7" y="176">Amp bias input</text>
<text x="242.1" y="179.5">Diode bias</text>
<text x="261.2" y="178.1">15</text>
<text x="261.2" y="174.6">16</text>
<text x="199.2" y="181.6">3</text>
<text x="199.2" y="185.1">4</text>
<text x="203.7" y="183">Input+</text>
<text x="247.6" y="183">Input+</text>
<text x="261.2" y="185.1">13</text>
<text x="261.2" y="181.6">14</text>
<text x="199.2" y="188.7">5</text>
<text x="203.7" y="186.5">Input-</text>
<text x="203.7" y="190.1">Output</text>
<text x="247" y="186.5">Input</text>
<text x="247.7" y="190.1">Output</text>
<text x="261.2" y="188.7">12</text>
<text x="199.2" y="192.2">6</text>
<text x="199.2" y="195.7">7</text>
<text x="203.7" y="193.6">V</text>
<text x="203.7" y="197.1">Buffer input</text>
<text x="239.9" y="197.1">Buffer input</text>
<text x="252.8" y="193.6">V +</text>
<text x="261.2" y="195.7">10</text>
<text x="261.2" y="192.2">11</text>
<text x="47.8" y="202.8">2</text>
<text x="199.2" y="199.2">8</text>
<text x="203.7" y="200.7">Buffer output</text>
<text x="237.5" y="200.7">Buffer output</text>
<text x="261.2" y="199.2">9</text>
<text x="47.8" y="208.1">3</text>
<text x="47.8" y="213.4">1</text>
<text x="47.8" y="239.8">2</text>
<text x="363.3" y="238.1">2</text>
<text x="47.8" y="245.1">3</text>
<text x="363.3" y="243.3">3</text>
<text x="47.8" y="250.4">1</text>
<text x="260.9" y="248.6">9</text>
<text x="363.3" y="248.6">1</text>
<text x="167.5" y="255.7">6</text>
<text x="258.9" y="255.7">10</text>
<text x="280.6" y="252.2">8</text>
<text x="167.5" y="262.7">5</text>
<text x="187.1" y="259.2">7</text>
<text x="283.5" y="315.7">2</text>
<text x="283.5" y="322.7">3</text>
<text x="303.9" y="319.2">1</text>
<text x="340" y="319.2">6</text>
<text x="360.3" y="322.7">7</text>
<text x="396.8" y="322.7">2</text>
<text x="340" y="326.2">5</text>
<text x="396.8" y="328">3</text>
<text x="396.8" y="333.3">1</text>
</g>
<text font-size="3.2" fill="#f00" x="294.4" y="310.4" transform="rotate(-90 294.4 310.4)">8</text>
</svg>
